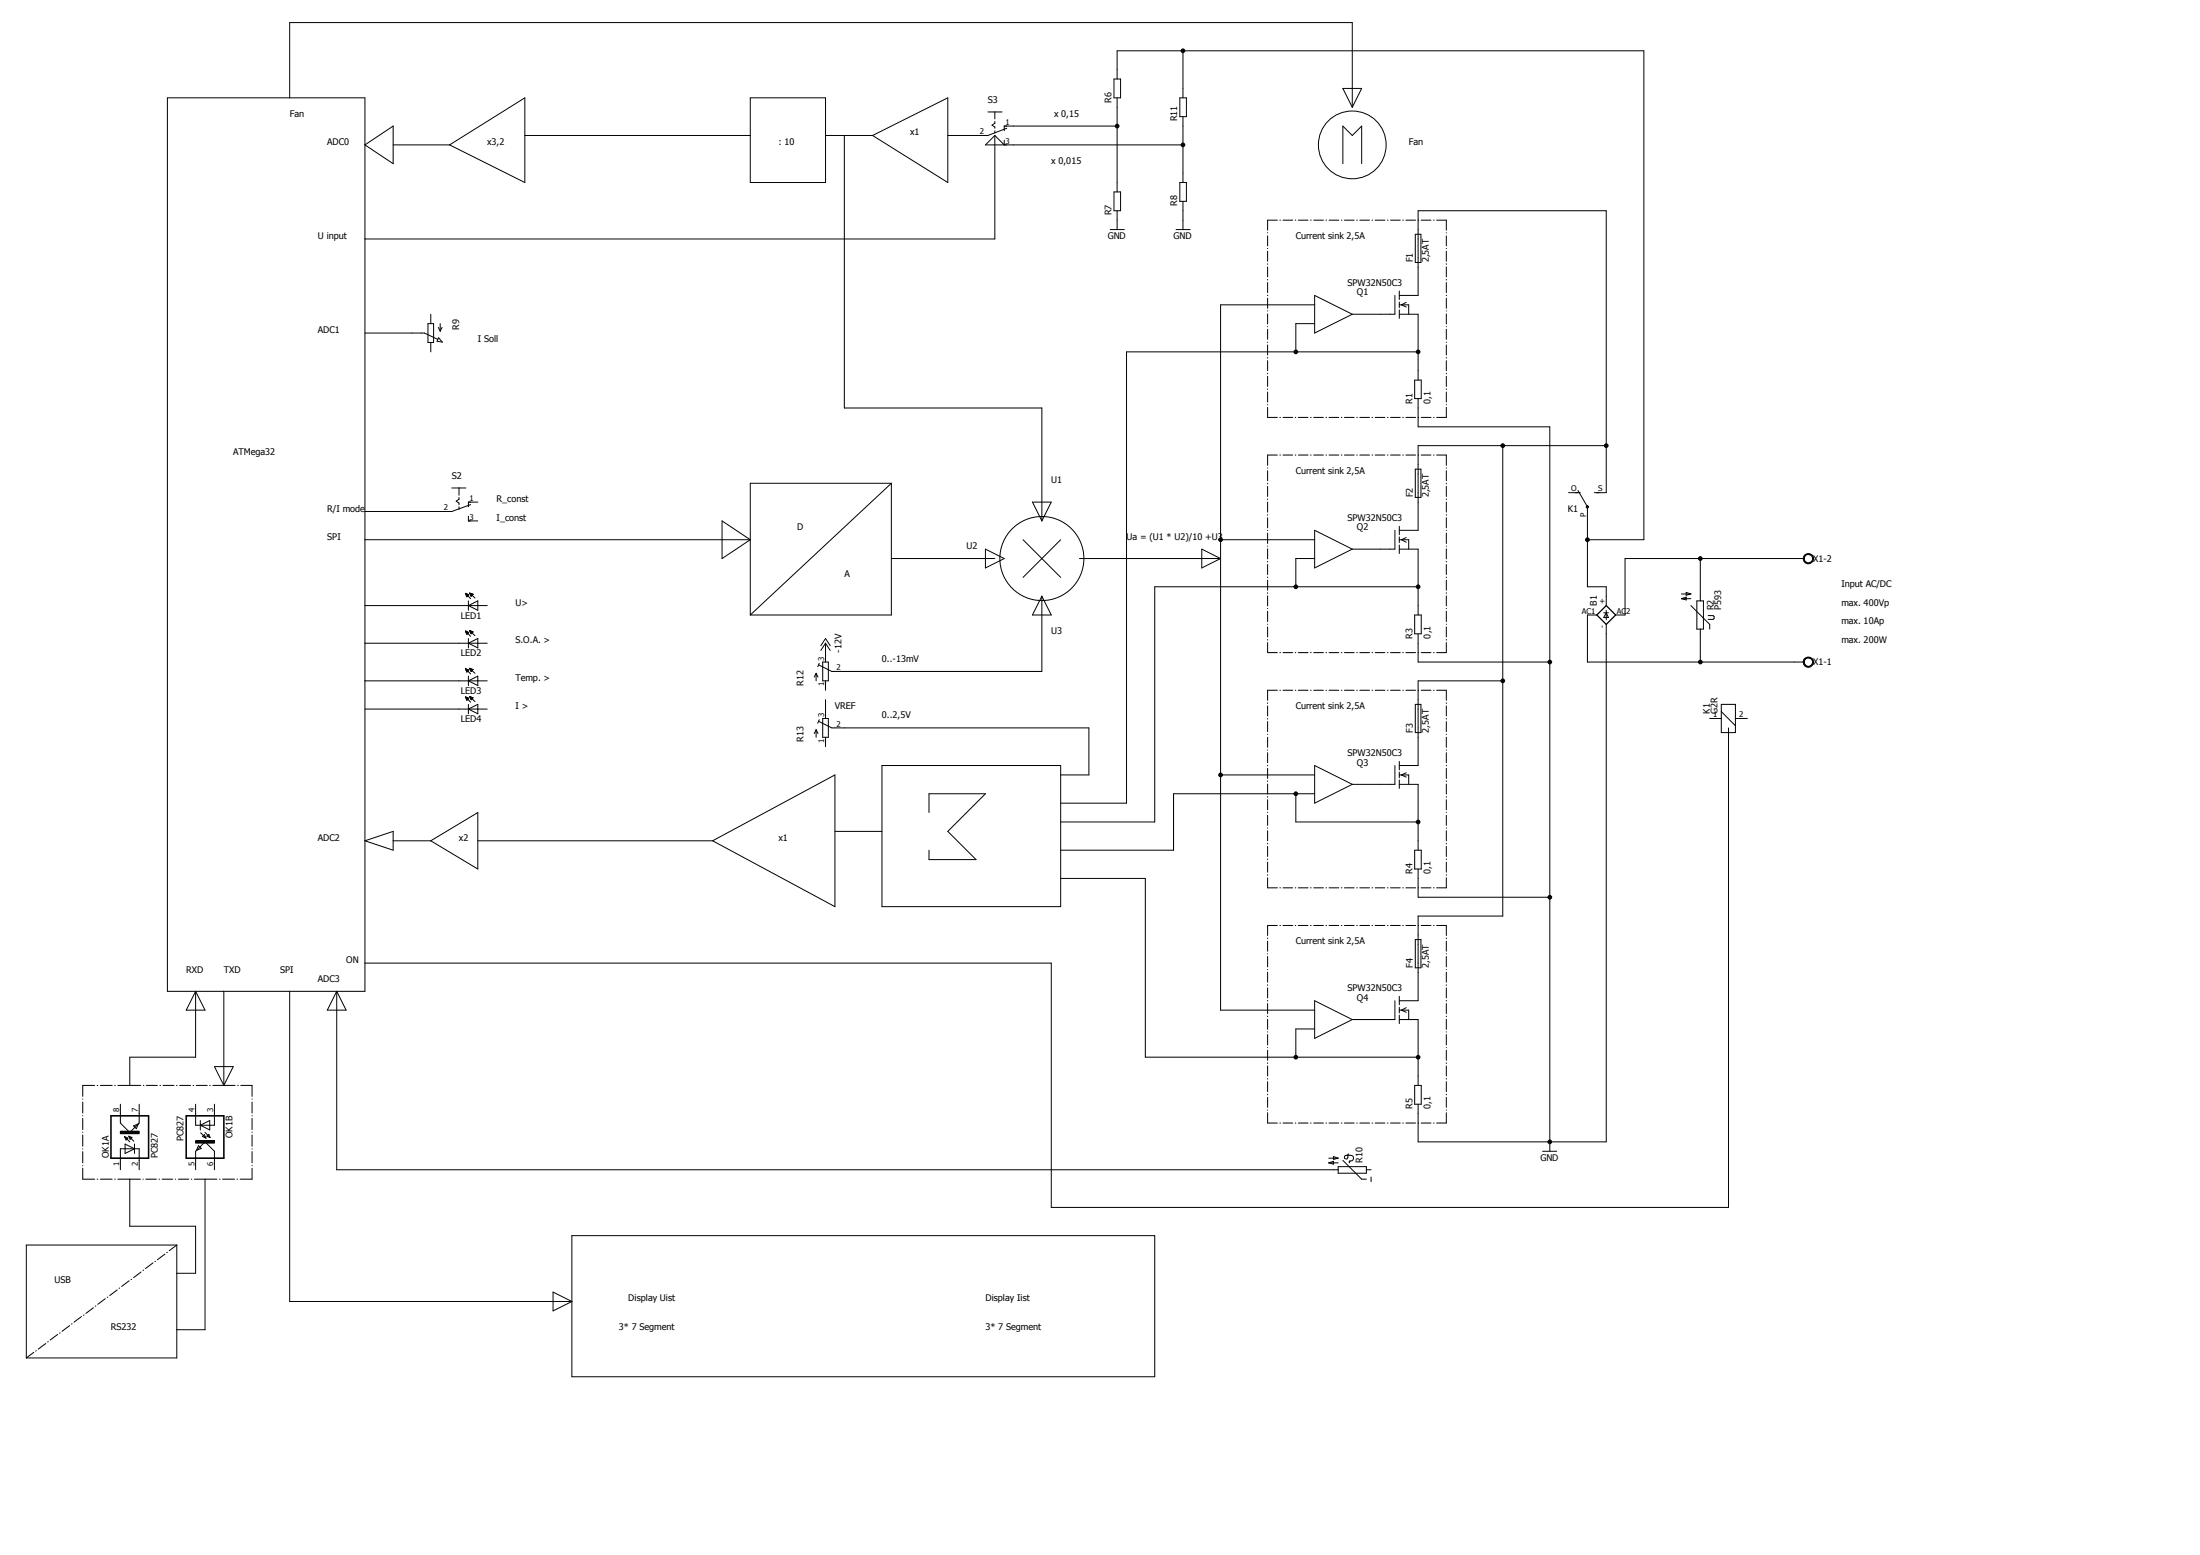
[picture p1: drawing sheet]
<svg xmlns="http://www.w3.org/2000/svg" width="297mm" height="210mm" viewBox="0 0 297 210" stroke-linecap="round" stroke-linejoin="round" font-family="sans-serif">
<path d="M3.5 3l252.5 183M256 3l-252.5 183" fill="none" stroke="#fff" stroke-width=".14"/>
<g fill="none" stroke="#000" stroke-width=".14">
<path d="M22.6 13.2h26.7v120.6h-26.7zM39.1 13.2v-10.2h143.5v11.5M49.3 19.6l3.8-2.6v5.1zM53.1 19.6h7.6M60.7 19.6l10.2-6.4v11.4zM70.9 18.3h30.4M101.3 13.2h10.2v11.4h-10.2zM111.5 18.3h6.3M114 18.3v36.8h26.7v15.2M117.8 18.3l10.2-5.1v11.4zM133.4 15.1h1.9M134.3 18.3l-1.2 1.3h26.6"/>
<path d="M134.3 18.3v14h-85M134.3 15.1v.9M134.3 16.4v.2l-.4 .3 .4 .2v.2M134.3 17.7v.2M134.3 18.3l1.3 1.3v-.7M135.9 17.3l-2.5 1h-5.4M150.4 10.7h.9v2.5h-.9zM150.8 10.7v-3.8h71.2v66h-7.7M150.8 13.2v12.7M150.8 17h-15.2v.7M159.3 13.2h.9v2.5h-.9zM159.7 6.9v6.3"/>
<path d="M159.7 15.7v8.9M181.3 11.9h2.6l-1.3 2.6zM149.9 31h1.9M150.4 25.9h.9v2.5h-.9zM150.8 28.4v2.6M158.8 31h1.9M159.3 24.6h.9v2.6h-.9zM159.7 27.2v3.8M171.2 31.4v.1M171.2 31.8v1.4M171.2 33.5v.1M171.2 33.9v1.4"/>
<path d="M171.2 35.6v.1M171.2 36v1.4M171.2 37.7v.1M171.2 38.1v1.4M171.2 39.8v.1M172.5 29.7h-1.3v1.4M172.8 29.7h.1M173.2 29.7h1.3M174.9 29.7h.1M175.3 29.7h1.3M176.9 29.7h.1M177.4 29.7h1.3"/>
<path d="M177.5 39.9l5.1 2.5-5.1 2.6zM179 29.7h.1M179.4 29.7h1.4M181.1 29.7h.1M181.3 22.1v-5.1l1.3 1.3 1.3-1.3v5.1M181.5 29.7h1.3M183.2 29.7h.1M183.6 29.7h1.3M185.2 29.7h.1M185.7 29.7h1.3M187.3 29.7h.1M187.7 29.7h1.4"/>
<path d="M188.3 39.9v2.5h-5.7M188.9 39.3v1.1M188.9 39.9h2.6v-11.5h25.4v38.1h-1.6M189.4 29.7h.1M189.8 29.7h1.3M191.1 31.6h.8v3.8h-.8zM191.5 29.7h.1M191.9 29.7h1.3M193.5 29.7h.1M194 29.7h1.3v1.4M195.3 31.4v.1M195.3 31.8v1.4"/>
<path d="M195.3 33.5v.1M195.3 33.9v1.4M195.3 35.6v.1M195.3 36v1.4M195.3 37.7v.1M195.3 38.1v1.4M195.3 39.8v.1M49.3 45h8l1.8 .8M57.8 43.7h.7v2.5h-.7zM58.2 42.4v1.3M58.2 46.2v1.3M59.2 44.2l.2 .5"/>
<path d="M59.2 45.6l.5 .6-.7-.1zM59.4 43.7v1M59.7 44.2l-.3 .5M171.2 55v1.3h1.3M171.2 40.3v1.3M171.2 42h.1M171.2 42.4v1.3M171.2 44.1h.1M171.2 44.4v1.4M171.2 46.2h.1M171.2 46.6v1.3M171.2 48.3h.1"/>
<path d="M171.2 48.7v1.3M171.2 50.4v.1M171.2 50.8v1.4M171.2 52.5v.1M171.2 52.9v1.4M171.2 54.6v.1M172.8 56.3h.1M173.2 56.3h1.3M174.9 56.3h.1M175.3 56.3h1.3M176.9 56.3h.1M177.4 56.3h1.3"/>
<path d="M177.5 41.1h-12.7v95.3h12.7M177.5 43.7h-2.5v3.8M179 56.3h.1M179.4 56.3h1.4M181.1 56.3h.1M181.5 56.3h1.3M183.2 56.3h.1M183.6 56.3h1.3M185.2 56.3h.1M185.7 56.3h1.3M187.3 56.3h.1M187.7 56.3h1.4"/>
<path d="M188.9 42.4h2.6v8.9M188.9 40.8v.7M188.9 41.8v1.2M188.9 41.1h1.3v1.3M189.4 56.3h.1M189.8 56.3h1.3M189.9 40.8l-.7 .3 .7 .3M191 51.3h.9v2.5h-.9zM191.5 56.3h.1M191.5 53.8v3.8h17.8v97.8M191.5 47.5h-39.4v60.9h-8.9M191.9 56.3h1.3"/>
<path d="M193.5 56.3h.1M195.3 55v1.3h-1.3M195.3 40.3v1.3M195.3 42h.1M195.3 42.4v1.3M195.3 44.1h.1M195.3 44.4v1.4M195.3 46.2h.1M195.3 46.6v1.3M195.3 48.3h.1M195.3 48.7v1.3M195.3 50.4v.1"/>
<path d="M195.3 50.8v1.4M195.3 52.5v.1M195.3 52.9v1.4M195.3 54.6v.1M49.3 72.9h52M61 65.9h1.9M62 65.9v.9M62 67.1v.3l-.4 .2 .4 .3v.2M62 68.4v.3M63.2 69.7v.6h1.3M63.5 68.1l-2.5 .9h-11.7M64.5 67.8h-1.3v.6"/>
<path d="M97.5 70.3l3.8 2.6-3.8 2.5zM120.4 75.4h13.9M120.4 65.2v17.8h-19.1M120.4 65.2h-19.1v17.8M120.4 65.2l-19.1 17.8M133.1 74.1l2.5 1.3-2.5 1.3zM138.1 72.9l5.1 5M139.4 67.8h2.5l-1.2 2.5zM143.2 72.9l-5.1 5M145.8 75.4h19M162.3 74.1l2.5 1.3-2.5 1.3zM164.8 72.9h12.7"/>
<path d="M171.2 63.2h.1M171.2 63.5v1.4M171.2 65.2v.1M171.2 65.7v1.3M171.2 67.4h.1M171.2 67.8v1.3M171.2 69.5v.1M171.2 69.9v1.3M171.2 71.6h.1M171.2 72v1.4M171.2 73.7h.1M171.2 74.1v1.3"/>
<path d="M171.2 75.8v.1M171.2 76.2v1.4M171.2 77.9v.1M171.2 78.3v1.4M172.5 61.4h-1.3v1.4M172.8 61.4h.1M173.2 61.4h1.3M174.9 61.4h.1M175.3 61.4h1.3M176.9 61.4h.1M177.4 61.4h1.3M177.5 75.4h-2.5v3.8"/>
<path d="M177.5 71.6l5.1 2.5-5.1 2.6zM179 61.4h.1M179.4 61.4h1.4M181.1 61.4h.1M181.5 61.4h1.3M183.2 61.4h.1M183.6 61.4h1.3M185.2 61.4h.1M185.7 61.4h1.3M187.3 61.4h.1M187.7 61.4h1.4M188.3 71.6v2.5h-5.7"/>
<path d="M188.9 72.9h1.3v1.2M188.9 71v1.2M188.9 72.5v.7M188.9 73.6v1.1M188.9 74.1h2.6v8.9M189.4 61.4h.1M189.8 61.4h1.3M189.9 72.6l-.7 .3 .7 .3M191.1 63.3h.8v3.8h-.8zM191.5 61.4h.1M191.5 79.2h-35.6v31.8h-12.7M191.9 61.4h1.3"/>
<path d="M193.5 61.4h.1M194 61.4h1.3v1.4M195.3 63.2h.1M195.3 63.5v1.4M195.3 65.2v.1M195.3 65.7v1.3M195.3 67.4h.1M195.3 67.8v1.3M195.3 69.5v.1M195.3 69.9v1.3M195.3 71.6h.1M195.3 72v1.4"/>
<path d="M195.3 73.7h.1M195.3 74.1v1.3M195.3 75.8v.1M195.3 76.2v1.4M195.3 77.9v.1M195.3 78.3v1.4M202.9 60.2v63.5h-11.4v11.4h-2.6M211.8 66.5h1.6M213.1 66.2l1.2 2.2v10.8h2.6v2.5M214.2 68.3l.1-.1 .2 .2-.2 .2-.1-.1zM216.9 60.2h-25.4v11.4h-2.6M227.7 80l.6 .2-.6 .1z"/>
<path d="M229.6 75.4v5.7M243.5 75.4h-24.1v7.6h-1.3M243.8 74.8a.71 .71 0 0 1 1 .3 .71 .71 0 0 1-.5 1 .71 .71 0 0 1-.8-.7h.1a.58 .58 0 0 1 .8-.6 .58 .58 0 0 1 .2 1 .58 .58 0 0 1-.9-.1l-.1-.3h-.1zM49.3 81.7h16.5M49.3 86.8h16.5M49.3 91.9h16.5M49.3 95.7h16.5M62.9 80.1l.6 .7M62.9 80.1h.1M62.9 80.1l.4 .2M62.9 80.1l.1 .5 .3-.3M62.9 85.2l.6 .7"/>
<path d="M62.9 85.3h.1M62.9 85.2h.1M62.9 85.2l.4 .2M62.9 85.2l.1 .4 .3-.2M62.9 90.3l.6 .7M62.9 90.3h.1M62.9 90.3l.4 .2M62.9 90.3l.1 .4 .3-.2M62.9 94.1l.6 .7M62.9 94.1h.1M62.9 94.1l.4 .2M62.9 94.1l.1 .4 .3-.2"/>
<path d="M62.9 80.2h.2M62.9 80.3h.3M62.9 80.2h.3M62.9 85.3h.3M62.9 85.3h.2M62.9 90.4h.3M62.9 94.2h.3M62.9 80.3h.4M62.9 85.4h.3M62.9 85.4h.4M62.9 90.5h.3M62.9 90.5h.4"/>
<path d="M62.9 94.3h.3M62.9 94.3h.4M63 90.6h.1M63 80.5h.1M63 80.4h.2M63 85.5h.2M63 90.6h.2M63 94.4h.1M63 94.4h.2M63 85.6h.1M63 90.7h.1M63 94.5h.1"/>
<path d="M63.2 81.7l1.3-.6v1.3zM63.2 86.8l1.3-.6v1.3zM63.2 91.9l1.3-.6v1.2zM63.2 95.7l1.3-.6v1.3zM63.2 81.1v1.3M63.2 86.2v1.3M63.2 91.3v1.2M63.2 95.1v1.3M63.4 80.1l.7 .6M63.4 80.1l.5 .1M63.4 80.1l.2 .4M63.4 85.1l.7 .7"/>
<path d="M63.4 85.1l.5 .2-.3 .3zM63.4 85.1h.1M63.4 90.2l.7 .7M63.4 90.2l.5 .2-.3 .2M63.4 90.2l.2 .4M63.4 90.2h.1M63.4 94l.7 .7M63.4 94l.5 .2-.3 .2M63.4 94l.2 .4M63.4 94h.1M63.5 80.1h.2M63.5 80.1h.1"/>
<path d="M63.5 85.2h.2M63.5 85.2h.1M63.5 90.3h.2M63.5 90.3h.1M63.5 94.1h.2M63.5 94.1h.1M63.5 80.2h.3M63.5 80.3h.3M63.5 80.2h.4M63.5 85.3h.3M63.5 90.4h.3M63.5 94.2h.3"/>
<path d="M63.5 85.4h.3M63.5 90.5h.3M63.5 94.3h.3M63.6 80.5h.1M63.6 80.4h.1M63.6 85.5h.1M63.6 90.6h.1M63.6 94.4h.1M63.9 80.2l-.3 .3M110.2 90.9v1M110.2 98.5v1M110.2 90.9l-.3 .5"/>
<path d="M110.2 90.9l.2 .5M110.2 98.5l-.3 .5M110.2 98.5l.2 .5M110.5 97.4l1.8 .9h34.7v6.3h-3.8M110.6 89.5l-.2 .5M110.6 97.2l-.2 .4M110.8 87.2l.7-1 .6 1M111.1 89.4h.7v2.5h-.7zM111.1 97h.7v2.5h-.7zM111.5 86.8v2.6M111.5 91.9v1.3M111.5 94.4v2.6"/>
<path d="M111.5 99.5v1.3M111.5 86.8l.6 1M111.5 86.8l-.7 1M140.7 80.5v10.1h-28.4l-1.8-.9M140.7 80.5l1.2 2.5h-2.5zM171.2 80v.1M171.2 80.4v1.4M171.2 82.1v.1M171.2 82.5v1.4M171.2 84.2v.1M171.2 84.6v1.4M171.2 86.3v.1"/>
<path d="M171.2 86.7v1.4h1.3M171.2 94.9v.1M171.2 95.3v1.3M171.2 97v.1M171.2 97.4v1.4M171.2 99.1h.1M171.2 99.5v1.4M172.5 93.2h-1.3v1.3M172.8 88.1h.1M172.8 93.2h.1M173.2 88.1h1.3M173.2 93.2h1.3"/>
<path d="M174.9 88.1h.1M174.9 93.2h.1M175.3 88.1h1.3M175.3 93.2h1.3M176.9 88.1h.1M176.9 93.2h.1M177.4 88.1h1.3M177.4 93.2h1.3M179 88.1h.1M179 93.2h.1M179.4 88.1h1.4M179.4 93.2h1.4"/>
<path d="M181.1 88.1h.1M181.1 93.2h.1M181.5 88.1h1.3M181.5 93.2h1.3M183.2 88.1h.1M183.2 93.2h.1M183.6 88.1h1.3M183.6 93.2h1.3M185.2 88.1h.1M185.2 93.2h.1M185.7 88.1h1.3M185.7 93.2h1.3"/>
<path d="M187.3 88.1h.1M187.3 93.2h.1M187.7 88.1h1.4M187.7 93.2h1.4M189.4 88.1h.1M189.4 93.2h.1M189.8 88.1h1.3M189.8 93.2h1.3M191 83h.9v2.6h-.9zM191.1 95.1h.8v3.8h-.8zM191.5 88.1h.1M191.5 93.2h.1"/>
<path d="M191.5 85.6v3.8h17.8M191.9 88.1h1.3M191.9 93.2h1.3M193.5 88.1h.1M193.5 93.2h.1M194 93.2h1.3v1.3M195.3 80v.1M195.3 80.4v1.4M195.3 82.1v.1M195.3 82.5v1.4M195.3 84.2v.1M195.3 84.6v1.4"/>
<path d="M195.3 86.3v.1M195.3 86.7v1.4h-1.3M195.3 94.9v.1M195.3 95.3v1.3M195.3 97v.1M195.3 97.4v1.4M195.3 99.1h.1M195.3 99.5v1.4M202.9 91.9h-11.4v11.4h-2.6M215.6 83h-1.3v6.4h29.2M216.5 82.7h.7M216.9 84.3v69.8h-25.4v-5"/>
<path d="M216.9 82.4v1.3M216.9 82.7l.3 .7h-.7zM227 80.2h1.3M227 80.8l.7-.2v.4zM227 80.8h1.3M228.3 81.7l2.5 2.6v.6M229.1 81.1h.9v3.8h-.9zM229.6 84.9v4.5M230.6 83.1h.7l.1 .1v.3l-.1 .1h-.7M230.8 97h1.6M232.4 95.1h1.9v3.8h-1.9zM232.4 96.1l1.9 1.9"/>
<path d="M233.4 98.3v64.7h-91.5v-33h-92.6M234.3 97h1.6M243.5 89a.71 .71 0 0 1 1.2-.1 .71 .71 0 0 1-.3 1.1 .71 .71 0 0 1-.9-.6h.1a.58 .58 0 0 1 .7-.6 .58 .58 0 0 1 .4 .8 .58 .58 0 0 1-.9 .2l-.2-.4h-.1zM49.3 113.5l3.8-1.3v2.6zM53.1 113.5h5.1M58.2 113.5l6.3-3.8v7.6zM64.5 113.5h31.7M96.2 113.5l16.5-8.9v17.8zM112.7 112.2h6.4M119.1 103.3h24.1v19.1h-24.1zM125.4 109.7v-2.6h7.7l-5.1 5.1 3.8 3.8h-6.4v-1.2M143.2 118.6h11.4v24.1h36.9"/>
<path d="M164.8 104.6h12.7M171.2 101.2v.1M171.2 101.6v1.4M171.2 103.3v.1M171.2 103.7v1.4M171.2 105.4v.1M171.2 105.8v1.4M171.2 107.5v.1M171.2 107.9v1.4M171.2 109.6v.1M171.2 110.1v1.3M171.2 111.8h.1"/>
<path d="M171.2 112.1v1.4M171.2 113.8v.1M171.2 114.3v1.3M171.2 116h.1M171.2 116.4v1.3M171.2 118.1v.1M171.2 118.5v1.3h1.3M172.8 119.8h.1M173.2 119.8h1.3M174.9 119.8h.1M175 107.1v3.9h16.5M175.3 119.8h1.3"/>
<path d="M176.9 119.8h.1M177.4 119.8h1.3M177.5 103.3l5.1 2.6-5.1 2.5zM177.5 107.1h-19v7.7h-15.3M179 119.8h.1M179.4 119.8h1.4M181.1 119.8h.1M181.5 119.8h1.3M183.2 119.8h.1M183.6 119.8h1.3M185.2 119.8h.1M185.7 119.8h1.3"/>
<path d="M187.3 119.8h.1M187.7 119.8h1.4M188.3 103.3v2.6h-5.7M188.9 104.6h1.3v1.3M188.9 102.8v1.1M188.9 104.2v.8M188.9 105.3v1.1M188.9 105.9h2.6v8.9M189.4 119.8h.1M189.8 119.8h1.3M189.9 104.3l-.7 .3 .7 .3M191 114.8h.9v2.5h-.9z"/>
<path d="M191.5 119.8h.1M191.5 117.3v3.8h17.8M191.9 119.8h1.3M193.5 119.8h.1M195.3 101.2v.1M195.3 101.6v1.4M195.3 103.3v.1M195.3 103.7v1.4M195.3 105.4v.1M195.3 105.8v1.4M195.3 107.5v.1M195.3 107.9v1.4"/>
<path d="M195.3 109.6v.1M195.3 110.1v1.3M195.3 111.8h.1M195.3 112.1v1.4M195.3 113.8v.1M195.3 114.3v1.3M195.3 116h.1M195.3 116.4v1.3M195.3 118.1v.1M195.3 118.5v1.3h-1.3M26.4 133.8v8.9h-8.9v3.8M26.4 133.8l1.3 2.6h-2.6z"/>
<path d="M30.2 133.8v12.7M39.1 133.8v41.9h38.1M45.5 133.8l1.2 2.6h-2.5zM45.5 133.8v24.1h135.2M171.2 126.6v.1M171.2 127v1.4M171.2 128.7v.1M171.2 129.1v1.4M171.2 130.9h.1M171.2 131.2v1.4M171.2 132.9v.1M171.2 133.3v1.4"/>
<path d="M171.2 135v.1M171.2 135.5v1.3M171.2 137.2h.1M171.2 137.6v1.3M171.2 139.3h.1M171.2 139.7v1.4M172.5 124.9h-1.3v1.4M172.8 124.9h.1M173.2 124.9h1.3M174.9 124.9h.1M175.3 124.9h1.3M176.9 124.9h.1"/>
<path d="M177.4 124.9h1.3M177.5 135.1l5.1 2.5-5.1 2.6zM177.5 138.9h-2.5v3.8M179 124.9h.1M179.4 124.9h1.4M181.1 124.9h.1M181.5 124.9h1.3M183.2 124.9h.1M183.6 124.9h1.3M185.2 124.9h.1M185.7 124.9h1.3M187.3 124.9h.1"/>
<path d="M187.7 124.9h1.4M188.3 135.1v2.5h-5.7M188.9 136.4h1.3v1.2M188.9 134.5v1.1M188.9 136v.7M188.9 137v1.2M188.9 137.6h2.6v8.9M189.4 124.9h.1M189.8 124.9h1.3M189.9 136l-.7 .4 .7 .3M191.1 126.8h.8v3.8h-.8zM191.5 124.9h.1"/>
<path d="M191.9 124.9h1.3M193.5 124.9h.1M194 124.9h1.3v1.4M195.3 126.6v.1M195.3 127v1.4M195.3 128.7v.1M195.3 129.1v1.4M195.3 130.9h.1M195.3 131.2v1.4M195.3 132.9v.1M195.3 133.3v1.4M195.3 135v.1"/>
<path d="M195.3 135.5v1.3M195.3 137.2h.1M195.3 137.6v1.3M195.3 139.3h.1M195.3 139.7v1.4M11.2 148.3v.1M11.2 148.8v1.4M11.2 150.6h.1M11.2 151v1.5M11.2 152.8v.1M11.2 153.2v1.5M11.2 155.1h.1"/>
<path d="M11.2 155.4v1.6M11.2 157.3v.1M11.2 157.7v1.5h1.6M12.8 146.5h-1.6v1.5M13.1 159.2h.1M13.1 146.5h.1M13.5 159.2h1.7M13.5 146.5h1.7M15.5 159.2h.1M15.5 146.5h.1M15.9 159.2h3.1M15.9 146.5h3.1"/>
<path d="M16.3 152.7h2.5v.3h-2.5zM16.3 157.9v-2.8h2.5v2.8M16.3 149.1v2.5l1.2 1.3 1.3-1.3v-2.5M16.8 153.4l.5 .2-.3 .3zM16.8 153.4l.7 .7M16.9 154.4l1.3 .7-1.3 .6zM17.4 153.4l.7 .7M17.4 153.4l.4 .1-.2 .3zM17.5 159.2v6.3h8.9v6.4h-2.5M18 152l.7-.3-.3 .7zM18.2 154.4v1.3M19.3 159.2h.1"/>
<path d="M19.3 146.5h.1M19.7 159.2h1.4M19.8 146.5h1.4M21.5 159.2h.1M21.6 146.5h.1M21.9 159.2h1.4M22 146.5h1.5M23.7 159.2h.1M23.8 146.5h.1M24.1 159.2h1.4M24.3 146.5h1.4M25.8 159.2h.1"/>
<path d="M26.1 146.5h.1M26.2 159.2h3.1M26.4 154h2.6v.3h-2.6zM26.4 149.1v2.8h2.6v-2.8M26.4 157.9v-2.5l1.3-1.3 1.3 1.3v2.5M26.5 146.5h1.5M26.8 154.6l.4 .4-.7 .3zM27 151.9l1.3-.6v1.2zM27 151.3v1.2M27.1 152.9l.7 .7M27.3 153.4l.3-.2 .2 .4zM27.7 159.2v20.3h-3.8"/>
<path d="M27.7 152.9l.7 .6M28.2 153.1l.2 .4-.5-.1zM28.3 146.5h.1M28.7 146.5h3M29 144h2.5l-1.3 2.5zM29.6 159.2h.1M30.1 159.2h1.6M32 159.2h.1M32.1 146.5h.1M32.5 146.5h1.5v1.5M34 157.7v1.5h-1.6M34 148.3v.1"/>
<path d="M34 148.8v1.4M34 150.6h.1M34 151v1.5M34 152.8v.1M34 153.2v1.5M34 155.1h.1M34 155.4v1.6M34 157.3v.1M171.2 141.4h.1M171.2 141.8v1.3M171.2 143.5v.1M171.2 143.9v1.3"/>
<path d="M171.2 145.6v.1M171.2 146v1.4M171.2 147.7v.1M171.2 148.1v1.4M171.2 149.8v.1M171.2 150.2v1.4h1.3M172.8 151.6h.1M173.2 151.6h1.3M174.9 151.6h.1M175.3 151.6h1.3M176.9 151.6h.1M177.4 151.6h1.3"/>
<path d="M179 151.6h.1M179.4 156.3h1.3M179.4 157l.6-.2v.3zM179.4 157h1.3M179.4 151.6h1.4M180 156.1l.7 .2-.7 .2zM180.7 157.5h3.8v.9h-3.8zM181.1 151.6h.1M181.3 156.6l2.6 2.6h.6M181.5 151.6h1.3M182.1 155.8h-.1l-.1 .6-.1 .1-.3-.2 .1-.3a1.12 1.12 0 0 1 1.1 .1 .45 .45 0 0 1 0 .5 .45 .45 0 0 1-.5 .2v.2M183.2 151.6h.1"/>
<path d="M183.6 151.6h1.3M184.5 157.9h.6M185.1 158.9v.6M185.2 151.6h.1M185.7 151.6h1.3M187.3 151.6h.1M187.7 151.6h1.4M189.4 151.6h.1M189.8 151.6h1.3M191 146.5h.9v2.6h-.9zM191.5 151.6h.1M191.9 151.6h1.3"/>
<path d="M193.5 151.6h.1M195.3 141.4h.1M195.3 141.8v1.3M195.3 143.5v.1M195.3 143.9v1.3M195.3 145.6v.1M195.3 146v1.4M195.3 147.7v.1M195.3 148.1v1.4M195.3 149.8v.1M195.3 150.2v1.4h-1.3M208.3 155.4h1.9"/>
<path d="M8.1 179.9l-.1 .1M9.4 178.9l-1 .8M9.7 178.7h-.1M11 177.7l-1 .8M11.3 177.5h.1M12.6 176.5l-1 .8M13 176.3h-.1M14.2 175.3l-1 .8M14.6 175.1h-.1M15.8 174.1l-1 .8M16.2 173.9h-.1M17.4 172.9l-1 .8"/>
<path d="M17.8 172.7h-.1M19 171.7l-1 .8M19.4 171.4l-.1 .1M20.7 170.5l-1.1 .7M21 170.3h-.1M22.3 169.3l-1.1 .8M22.6 169l-.1 .1M23.9 168.1h-20.3v15.2M23.9 168.1v15.2h-20.3M23.9 168.1l-1 .7M74.7 174.4l2.5 1.3-2.5 1.3zM77.2 166.8h78.7v19h-78.7z"/>
<path d="M4.6 182.5l-1 .8M4.9 182.3l-.1 .1M6.2 181.4l-1 .7M6.5 181.1h-.1M7.8 180.1l-1 .8"/>
<circle cx="150.8" cy="17" r=".25"/>
<circle cx="159.7" cy="6.9" r=".25"/>
<circle cx="159.7" cy="19.6" r=".25"/>
<circle cx="182.6" cy="19.6" r="4.6"/>
<circle cx="175" cy="47.5" r=".25"/>
<circle cx="191.5" cy="47.5" r=".25"/>
<circle cx="140.7" cy="75.4" r="5.7"/>
<circle cx="164.8" cy="72.9" r=".25"/>
<circle cx="175" cy="79.2" r=".25"/>
<circle cx="191.5" cy="79.2" r=".25"/>
<circle cx="202.9" cy="60.2" r=".25"/>
<circle cx="214.3" cy="72.9" r=".25"/>
<circle cx="216.9" cy="60.2" r=".25"/>
<circle cx="229.6" cy="75.4" r=".25"/>
<circle cx="202.9" cy="91.9" r=".25"/>
<circle cx="209.3" cy="89.4" r=".25"/>
<circle cx="229.6" cy="89.4" r=".25"/>
<circle cx="164.8" cy="104.6" r=".25"/>
<circle cx="175" cy="107.1" r=".25"/>
<circle cx="191.5" cy="111" r=".25"/>
<circle cx="209.3" cy="121.1" r=".25"/>
<circle cx="175" cy="142.7" r=".25"/>
<circle cx="191.5" cy="142.7" r=".25"/>
<circle cx="209.3" cy="154.1" r=".25"/>
</g>
<path d="M216.9 81.7l1.2 1.3-1.2 1.3-1.3-1.3z" fill="none" stroke="#000" stroke-width=".17"/>
<g fill="#000">
<path d="M214.2 68.3l.1-.1 .2 .2-.2 .2-.1-.1z" fill-rule="evenodd"/>
<path d="M243.8 74.8a.71 .71 0 0 1 1 .3 .71 .71 0 0 1-.5 1 .71 .71 0 0 1-.8-.7h.1a.58 .58 0 0 1 .8-.6 .58 .58 0 0 1 .2 1 .58 .58 0 0 1-.9-.1l-.1-.3h-.1z" fill-rule="evenodd"/>
<path d="M243.5 89a.71 .71 0 0 1 1.2-.1 .71 .71 0 0 1-.3 1.1 .71 .71 0 0 1-.9-.6h.1a.58 .58 0 0 1 .7-.6 .58 .58 0 0 1 .4 .8 .58 .58 0 0 1-.9 .2l-.2-.4h-.1z" fill-rule="evenodd"/>
<circle cx="150.8" cy="17" r=".25"/>
<circle cx="159.7" cy="6.9" r=".25"/>
<circle cx="159.7" cy="19.6" r=".25"/>
<circle cx="175" cy="47.5" r=".25"/>
<circle cx="191.5" cy="47.5" r=".25"/>
<circle cx="164.8" cy="72.9" r=".25"/>
<circle cx="175" cy="79.2" r=".25"/>
<circle cx="191.5" cy="79.2" r=".25"/>
<circle cx="202.9" cy="60.2" r=".25"/>
<circle cx="214.3" cy="72.9" r=".25"/>
<circle cx="216.9" cy="60.2" r=".25"/>
<circle cx="229.6" cy="75.4" r=".25"/>
<circle cx="202.9" cy="91.9" r=".25"/>
<circle cx="209.3" cy="89.4" r=".25"/>
<circle cx="229.6" cy="89.4" r=".25"/>
<circle cx="164.8" cy="104.6" r=".25"/>
<circle cx="175" cy="107.1" r=".25"/>
<circle cx="191.5" cy="111" r=".25"/>
<circle cx="209.3" cy="121.1" r=".25"/>
<circle cx="175" cy="142.7" r=".25"/>
<circle cx="191.5" cy="142.7" r=".25"/>
<circle cx="209.3" cy="154.1" r=".25"/>
</g>
<path d="M15 150.6h5.1v5.7h-5.1zM25.1 150.6h5.1v5.7h-5.1z" fill="none" stroke="#000" stroke-width=".21"/>
<path d="M16.3 152.9h2.5M26.4 154.1h2.6" fill="none" stroke="#000" stroke-width=".34"/>
<g font-size="1.2">
<text x="39.1" y="15.7">Fan</text>
<text x="133.4" y="13.8">S3</text>
<text x="142.3" y="15.7">x 0,15</text>
<text x="150.1" y="13.8" transform="rotate(-90 150.1 13.8)">R6</text>
<text x="159" y="16.4" transform="rotate(-90 159 16.4)">R11</text>
<text x="44.2" y="19.6">ADC0</text>
<text x="65.8" y="19.6">x3,2</text>
<text x="105.1" y="19.6">: 10</text>
<text x="122.9" y="18.3">x1</text>
<text x="141.9" y="22.1">x 0,015</text>
<text x="190.2" y="19.6">Fan</text>
<text x="150.1" y="29.1" transform="rotate(-90 150.1 29.1)">R7</text>
<text x="159" y="27.8" transform="rotate(-90 159 27.8)">R8</text>
<text x="42.9" y="32.3">U input</text>
<text x="149.6" y="32.3">GND</text>
<text x="158.5" y="32.3">GND</text>
<text x="175" y="32.3">Current sink 2,5A</text>
<text x="190.8" y="35.4" transform="rotate(-90 190.8 35.4)">F1</text>
<text x="192.9" y="35.4" transform="rotate(-90 192.9 35.4)">2,5AT</text>
<text x="181.9" y="38.6">SPW32N50C3</text>
<text x="183.2" y="39.9">Q1</text>
<text x="42.9" y="45">ADC1</text>
<text x="62" y="44.5" transform="rotate(-90 62 44.5)">R9</text>
<text x="64.5" y="46.2">I Soll</text>
<text x="190.7" y="54.5" transform="rotate(-90 190.7 54.5)">R1</text>
<text x="193.1" y="54.5" transform="rotate(-90 193.1 54.5)">0,1</text>
<text x="31.5" y="61.4">ATMega32</text>
<text x="61" y="64.6">S2</text>
<text x="141.9" y="65.2">U1</text>
<text x="175" y="64">Current sink 2,5A</text>
<text x="44.2" y="69">R/I mode</text>
<text x="67.1" y="67.8">R_const</text>
<text x="67.1" y="70.3">I_const</text>
<text x="107.7" y="71.6">D</text>
<text x="181.9" y="70.3">SPW32N50C3</text>
<text x="183.2" y="71.6">Q2</text>
<text x="190.8" y="67.1" transform="rotate(-90 190.8 67.1)">F2</text>
<text x="192.9" y="67.1" transform="rotate(-90 192.9 67.1)">2,5AT</text>
<text x="211.7" y="69">K1</text>
<text x="44.2" y="72.9">SPI</text>
<text x="114" y="77.9">A</text>
<text x="130.5" y="74.1">U2</text>
<text x="152.1" y="72.9">Ua = (U1 * U2)/10 +U3</text>
<text x="244.8" y="75.9">X1-2</text>
<text x="62.2" y="83.5">LED1</text>
<text x="69.6" y="81.7">U&gt;</text>
<text x="215.6" y="81.7" transform="rotate(-90 215.6 81.7)">B1</text>
<text x="231.4" y="82.4" transform="rotate(-90 231.4 82.4)">R2</text>
<text x="232.4" y="82.4" transform="rotate(-90 232.4 82.4)">P593</text>
<text x="248.6" y="79.2">Input AC/DC</text>
<text x="248.6" y="81.7">max. 400Vp</text>
<text x="62.2" y="88.6">LED2</text>
<text x="69.6" y="86.8">S.O.A. &gt;</text>
<text x="113.6" y="88.1" transform="rotate(-90 113.6 88.1)">-12V</text>
<text x="119.1" y="89.4">0..-13mV</text>
<text x="141.9" y="85.6">U3</text>
<text x="190.7" y="86.2" transform="rotate(-90 190.7 86.2)">R3</text>
<text x="193.1" y="86.2" transform="rotate(-90 193.1 86.2)">0,1</text>
<text x="244.8" y="89.8">X1-1</text>
<text x="248.6" y="86.8">max. 200W</text>
<text x="248.6" y="84.3">max. 10Ap</text>
<text x="62.2" y="93.7">LED3</text>
<text x="69.6" y="91.9">Temp. &gt;</text>
<text x="69.6" y="95.7">I &gt;</text>
<text x="108.5" y="92.5" transform="rotate(-90 108.5 92.5)">R12</text>
<text x="112.7" y="95.7">VREF</text>
<text x="175" y="95.7">Current sink 2,5A</text>
<text x="62.2" y="97.5">LED4</text>
<text x="108.5" y="100.2" transform="rotate(-90 108.5 100.2)">R13</text>
<text x="119.1" y="97">0..2,5V</text>
<text x="190.8" y="98.9" transform="rotate(-90 190.8 98.9)">F3</text>
<text x="192.9" y="98.9" transform="rotate(-90 192.9 98.9)">2,5AT</text>
<text x="230.8" y="96.4" transform="rotate(-90 230.8 96.4)">K1</text>
<text x="231.9" y="96.4" transform="rotate(-90 231.9 96.4)">G2R</text>
<text x="181.9" y="102.1">SPW32N50C3</text>
<text x="183.2" y="103.3">Q3</text>
<text x="42.9" y="113.5">ADC2</text>
<text x="62" y="113.5">x2</text>
<text x="105.1" y="113.5">x1</text>
<text x="190.7" y="117.9" transform="rotate(-90 190.7 117.9)">R4</text>
<text x="193.1" y="117.9" transform="rotate(-90 193.1 117.9)">0,1</text>
<text x="25.1" y="131.3">RXD</text>
<text x="30.2" y="131.3">TXD</text>
<text x="37.8" y="131.3">SPI</text>
<text x="46.7" y="130">ON</text>
<text x="175" y="127.5">Current sink 2,5A</text>
<text x="190.8" y="130.6" transform="rotate(-90 190.8 130.6)">F4</text>
<text x="192.9" y="130.6" transform="rotate(-90 192.9 130.6)">2,5AT</text>
<text x="42.9" y="132.5">ADC3</text>
<text x="181.9" y="133.8">SPW32N50C3</text>
<text x="183.2" y="135.1">Q4</text>
<text x="190.7" y="149.7" transform="rotate(-90 190.7 149.7)">R5</text>
<text x="193.1" y="149.7" transform="rotate(-90 193.1 149.7)">0,1</text>
<text x="24.8" y="154.1" transform="rotate(-90 24.8 154.1)">PC827</text>
<text x="31.4" y="153.6" transform="rotate(-90 31.4 153.6)">OK1B</text>
<text x="14.7" y="156.3" transform="rotate(-90 14.7 156.3)">OK1A</text>
<text x="21.3" y="156.3" transform="rotate(-90 21.3 156.3)">PC827</text>
<text x="184" y="156.9" transform="rotate(-90 184 156.9)">R10</text>
<text x="208" y="156.7">GND</text>
<text x="7.4" y="173.1">USB</text>
<text x="15" y="179.5">RS232</text>
<text x="83.6" y="179.5">3* 7 Segment</text>
<text x="84.8" y="175.7">Display Uist</text>
<text x="133.1" y="179.5">3* 7 Segment</text>
<text x="133.1" y="175.7">Display Iist</text>
</g>
<g font-size="1.1">
<text x="135.8" y="16.8">1</text>
<text x="132.3" y="18.1">2</text>
<text x="135.8" y="19.4">3</text>
<text x="59.9" y="68.9">2</text>
<text x="63.4" y="70.1">3</text>
<text x="63.4" y="67.6">1</text>
<text x="212.1" y="66.3">O</text>
<text x="214.2" y="69.8" transform="rotate(-90 214.2 69.8)">P</text>
<text x="215.8" y="66.3">S</text>
<text x="213.6" y="82.8">AC1</text>
<text x="216.7" y="81.6" transform="rotate(-90 216.7 81.6)">+</text>
<text x="218.3" y="82.8">AC2</text>
<text x="111.3" y="89.2" transform="rotate(-90 111.3 89.2)">3</text>
<text x="216.7" y="84.8" transform="rotate(-90 216.7 84.8)">-</text>
<text x="111.3" y="92.7" transform="rotate(-90 111.3 92.7)">1</text>
<text x="112.9" y="90.5">2</text>
<text x="111.3" y="100.3" transform="rotate(-90 111.3 100.3)">1</text>
<text x="111.3" y="96.8" transform="rotate(-90 111.3 96.8)">3</text>
<text x="112.9" y="98.1">2</text>
<text x="231.3" y="96.8">1</text>
<text x="234.8" y="96.8">2</text>
<text x="16.1" y="150.1" transform="rotate(-90 16.1 150.1)">8</text>
<text x="18.6" y="150.1" transform="rotate(-90 18.6 150.1)">7</text>
<text x="26.2" y="150.1" transform="rotate(-90 26.2 150.1)">4</text>
<text x="28.8" y="150.1" transform="rotate(-90 28.8 150.1)">3</text>
<text x="16.1" y="157.4" transform="rotate(-90 16.1 157.4)">1</text>
<text x="18.6" y="157.4" transform="rotate(-90 18.6 157.4)">2</text>
<text x="26.2" y="157.4" transform="rotate(-90 26.2 157.4)">5</text>
<text x="28.8" y="157.4" transform="rotate(-90 28.8 157.4)">6</text>
</g>
</svg>
